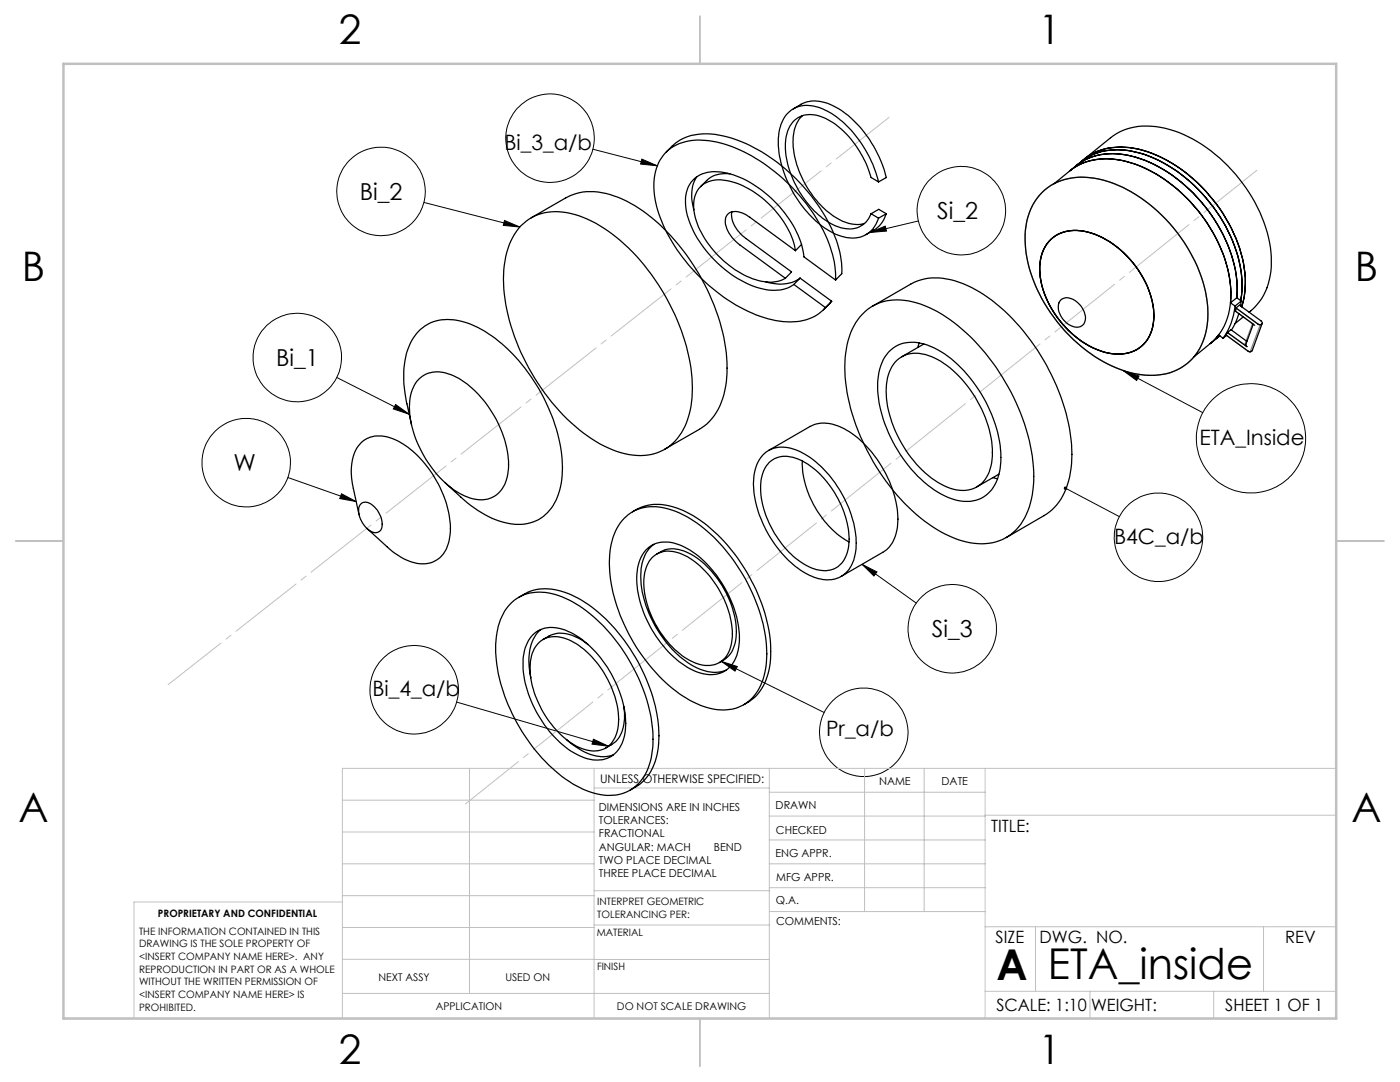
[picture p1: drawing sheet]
<svg xmlns="http://www.w3.org/2000/svg" width="279mm" height="216mm" viewBox="0 0 279 216" stroke-linecap="round" stroke-linejoin="round" font-family="sans-serif">
<g fill="none" stroke="#000" stroke-width=".2">
<path d="M118.3 29.8l12.9 3.3M128.1 31.8l3.1 1.3-3.4-.4zM84.6 40.4l19.2 4.9M100.7 44l3.1 1.3-3.4-.3zM173.6 46.4l3.1-1.3 .2 1zM183.3 44.1l-9.7 2.3M67.2 75.3l14.5 7.4M224.2 73.9l3.1 1.1-.5 .9zM224.2 73.9l15.8 8.4M57.5 95.3l13.6 4.8M68.2 98.5l2.9 1.6-3.3-.6zM79 80.7l2.7 2-3.2-1.1z"/>
<path d="M212.6 97.4l10.8 5.7M172 112.6l10.8 7.7M172 112.6l3 1.5-.6 .8zM144 132l20.5 10.2M144 132l3.1 1-.4 .9zM91.1 140.1l30.4 8.8M118.4 147.5l3.1 1.4-3.4-.4z"/>
<circle cx="76" cy="38.2" r="8.8"/>
<circle cx="109.8" cy="27.6" r="8.8"/>
<circle cx="191.9" cy="42" r="8.8"/>
<circle cx="59.3" cy="71.3" r="8.8"/>
<circle cx="49.2" cy="92.3" r="8.8"/>
<circle cx="249.7" cy="87.5" r="10.9"/>
<circle cx="231.2" cy="107.2" r="8.8"/>
<circle cx="82.7" cy="137.6" r="8.8"/>
<circle cx="190" cy="125.5" r="8.8"/>
<circle cx="172.4" cy="146.1" r="8.8"/>
</g>
<path d="M208.1 38.3a12.3 12.3 0 0 1 11.8-2.4 29.1 29.1 0 0 1 15.9 11.8 25.6 25.6 0 0 1 5.1 17.1 10.9 10.9 0 0 1-7.6 9.6 17.4 17.4 0 0 1-13-2.2 31.4 31.4 0 0 1-15.6-22.4 13.7 13.7 0 0 1 3.4-11.5zM209.6 47.9a7.9 7.9 0 0 1 8.4-1.3 19.1 19.1 0 0 1 12.3 16.2 7.3 7.3 0 0 1-4.6 7.5 11.7 11.7 0 0 1-10.2-2.5 18.7 18.7 0 0 1-8-14.3 7.9 7.9 0 0 1 2.1-5.6zM246.7 61.5l4.8 3.4-2.1 5.4-4.7-3.4 .3-.5 3.4 2.4 1.6-4.2-3.4-2.5z" fill="none" stroke="#808080" stroke-width=".25"/>
<path d="M250.8 34l-157.9 126.4" fill="none" stroke="#c0c0c0" stroke-width=".2" stroke-dasharray="15.2 1.3 1.3 1.3" stroke-dashoffset="1.7"/>
<path d="M177.4 23.4l-143.8 113.2" fill="none" stroke="#c0c0c0" stroke-width=".2" stroke-dasharray="15.2 1.3 1.3 1.3" stroke-dashoffset="1.8"/>
<g fill="none" stroke="#c0c0c0" stroke-width=".2">
<path d="M68.3 159.7h50.3M93.7 153.3v44.9M118.6 153.3v49.9M118.6 157.2h34.9M153.5 153.3v49.9M153.5 158.1h43.1M172.5 153.3v28.6M184.4 153.3v28.6M196.6 153.3v49.9M266.7 153.3h-198.4v49.9M68.3 178.7h50.3M68.3 172.4h50.3"/>
<path d="M68.3 166h50.3M68.3 180h-41.6v23.2M118.6 177.7h35M153.5 167.6h43.1M153.5 162.8h43.1M153.5 172.4h43.1M153.5 177.1h43.1M196.6 162.7h70.1M68.3 198.2h85.2M68.3 191.4l85.2 .1M68.3 185.1h50.3M118.6 184.6h35"/>
<path d="M153.6 181.9h43M196.6 197.8h70.1M196.6 184.9h70.1M206.7 184.9v12.9M217.5 197.8v5.4M242.2 197.8v5.4M252.2 184.9v12.9"/>
</g>
<path d="M139.7 3.2v9.5M3.1 107.9h9.6M266.7 107.9h9.5M139.7 203.2v9.6" fill="none" stroke="#c0c0c0" stroke-width=".25"/>
<path d="M12.7 12.7h254v190.5h-254z" fill="none" stroke="#c0c0c0" stroke-width=".5"/>
<g fill="#000">
<path d="M224.2 73.9l3.1 1.1-.5 .9z"/>
<path d="M68.2 98.5l2.9 1.6-3.3-.6zM79 80.7l2.7 2-3.2-1.1zM172 112.6l3 1.5-.6 .8zM144 132l3.1 1-.4 .9zM118.4 147.5l3.1 1.4-3.4-.4zM173.6 46.4l3.1-1.3 .2 1zM128.1 31.8l3.1 1.3-3.4-.4zM100.7 44l3.1 1.3-3.4-.3zM212.4 97.2l.2 .2-.3-.1a.34 .34 0 0 0 .4 .4 .34 .34 0 0 0 .2-.5 .34 .34 0 0 0-.5 0z"/>
</g>
<g fill="none" stroke="#000" stroke-width=".25">
<path d="M132.9 30.4l1.3-1.3a10 10 0 0 1 9.2-2.1 31.3 31.3 0 0 1 17.4 10.8 28.2 28.2 0 0 1 7.2 14.7v2.1l-1.2 1.3M139.1 35.3a7.9 7.9 0 0 0-.6 6.6M145.7 34.7a5.6 5.6 0 0 0-4.7 1.3l-1.2 1.3M158.3 21.7l1.5-.9a7.2 7.2 0 0 1 7.2 .7 22.6 22.6 0 0 1 9.6 12.8l.3 1.1-1.6 .9M160.1 23.1a7.6 7.6 0 0 0-1.7 6.7 19.4 19.4 0 0 0 9.4 14.2 6.7 6.7 0 0 0 4.7 .6M175.3 36.3a22.6 22.6 0 0 0-10.3-14.2 6.6 6.6 0 0 0-7.1-.1 7.7 7.7 0 0 0-2.6 6.6 22.3 22.3 0 0 0 11 17.9 6.9 6.9 0 0 0 6.8 .2 5.9 5.9 0 0 0 2.2-3.2M175.3 36.3l-1.5-.9a19.4 19.4 0 0 0-8.8-11.6 5.4 5.4 0 0 0-6.7 .4 8.5 8.5 0 0 0-1.3 7.5 19.7 19.7 0 0 0 8.8 12.9 6.1 6.1 0 0 0 6.3 .3 5 5 0 0 0 1.7-2.2M207.9 38.5a11.9 11.9 0 0 1 11.4-2.8 28.7 28.7 0 0 1 16.3 11.6 26.3 26.3 0 0 1 5.4 16.7 11.2 11.2 0 0 1-7.5 10.4 17.4 17.4 0 0 1-13.2-2.2 31.9 31.9 0 0 1-15.5-21.6 14.2 14.2 0 0 1 2.6-11.5zM213.6 34a12.7 12.7 0 0 1 12.1-1.5 30.5 30.5 0 0 1 17.8 16.8 19.7 19.7 0 0 1 1.2 15l-1.2 2.1-.9 1.2-1.1 .9M213.6 34a12.6 12.6 0 0 1 11.6-1.7 30.2 30.2 0 0 1 18.1 16.5 22.9 22.9 0 0 1 2.3 11.6M213.6 34l-3.3 2.7M214.8 33a12.7 12.7 0 0 1 11.7-1.7 30 30 0 0 1 17 14.5 24.5 24.5 0 0 1 3.3 13.6"/>
<path d="M214.8 33a12.2 12.2 0 0 1 10.8-1.9 28.5 28.5 0 0 1 16.2 11.9 25.7 25.7 0 0 1 5 16.4M214.8 33l-1.2 1M215.8 32.2a12.2 12.2 0 0 1 10.8-1.9 28.2 28.2 0 0 1 16.2 11.9 25.8 25.8 0 0 1 5 16.6l-.2 1.2M215.8 32.2l-1 .8M216.4 31.7a12.3 12.3 0 0 1 10.9-1.9 30 30 0 0 1 18.4 15.7 21.7 21.7 0 0 1 2.2 15.3l-.1 .4M216.4 31.7l5.3-4.2a12.6 12.6 0 0 1 11.7-1.7 29.3 29.3 0 0 1 15.9 12.6 24.4 24.4 0 0 1 4.2 16.5 11.1 11.1 0 0 1-4.2 7.4M216.4 31.7l-.6 .5M104 45a10.3 10.3 0 0 1 10.8-2.2 30.3 30.3 0 0 1 14.4 11 41.5 41.5 0 0 1 8.9 22.7 15.9 15.9 0 0 1-3.4 11.6 10 10 0 0 1-10 2.4 27.7 27.7 0 0 1-13.8-9.4 41.8 41.8 0 0 1-10.4-24.4 15.9 15.9 0 0 1 3.5-11.7zM106 43.5l6.9-4a11.2 11.2 0 0 1 9.6-.4 30.7 30.7 0 0 1 13.7 10.7 41.5 41.5 0 0 1 8.9 22.7 16 16 0 0 1-3 11l-1 1.1-1.5 1.1-7 3.9M146 42.3a5.9 5.9 0 0 0 2.9 5.3l9.1 6.7-1.3 1.2M158.4 56.8l6.3 4.6M158.7 50l-9.1-6.6a3.9 3.9 0 0 0-4.2-.8 2.84 2.84 0 0 0-.1 3.6 7.9 7.9 0 0 0 2.3 2.7l9.1 6.6"/>
<path d="M158.7 50a18.4 18.4 0 0 0-7.9-11.5 12.5 12.5 0 0 0-8.5-2.5 4.7 4.7 0 0 0-3.9 5.3 16.9 16.9 0 0 0 6 10.7 15 15 0 0 0 9.7 4.3l1.4-.2 1.2-.6M159.7 55.5a7.8 7.8 0 0 1-6.8 .8M159.7 55.5l6.3 4.6M159.7 55.5l-1.3 1.3M159.9 48.8l-1.2 1.2M166.8 55.9a23.4 23.4 0 0 0-4.8-13.8 35.3 35.3 0 0 0-17.5-13.4 12.7 12.7 0 0 0-10 .5 8.6 8.6 0 0 0-4 8.2 26 26 0 0 0 6.3 14.7 33.4 33.4 0 0 0 16.4 11.5 12.7 12.7 0 0 0 9.8-.7l1.7-1.5M166.8 55.9l-6.4-4.6a20 20 0 0 0-7.7-12.8 16.6 16.6 0 0 0-10.5-4.2 5.5 5.5 0 0 0-5.4 6.3 18.6 18.6 0 0 0 6.2 11.7 18.6 18.6 0 0 0 11.1 5.6 6.5 6.5 0 0 0 4.3-1.1M173.8 42.7l1.5 .8M173.8 42.7l1.6-.9 1.5 .9M176.9 42.7a5.6 5.6 0 0 1-2.6 3.2l-1.5 .9M176.9 42.7l-1.6 .8M209.7 47.8a7.8 7.8 0 0 1 8.1-1.3 19 19 0 0 1 12.5 16.6 7 7 0 0 1-5.1 7.3 12 12 0 0 1-9.9-2.7 18.5 18.5 0 0 1-7.8-14.6 7.9 7.9 0 0 1 2.2-5.3z"/>
<path d="M209.7 47.8a8.3 8.3 0 0 1 8.9-1 19.4 19.4 0 0 1 11.6 14.9 8.1 8.1 0 0 1-2.8 7.7 8.8 8.8 0 0 1-8.6 .3 19.3 19.3 0 0 1-11.3-15.2 8.4 8.4 0 0 1 2.2-6.7zM211.8 59.7a2.88 2.88 0 0 1 3.7 1.1 3.1 3.1 0 0 1 .6 4.1 2.88 2.88 0 0 1-3.9-1.1 3.2 3.2 0 0 1-.6-3.9zM246.8 59.4l.9 .7M246.8 59.4l-1.2 1M83.5 75.7a5.7 5.7 0 0 1 6.5-.9 19.6 19.6 0 0 1 9.7 10.2 16 16 0 0 1 1.4 10.6 5.4 5.4 0 0 1-7.8 3.6 19 19 0 0 1-9.4-9.6 15.7 15.7 0 0 1-1.6-11.8l.6-1.4zM166 60.1l-1.7 1.7M166 60.1l-1.3 1.3M172.1 62.7a9.9 9.9 0 0 1 10-2.5 25.5 25.5 0 0 1 11.5 6.9 42.7 42.7 0 0 1 12.7 27 16.5 16.5 0 0 1-3 11.1 9.9 9.9 0 0 1-10.5 2.9 27.2 27.2 0 0 1-13-8.5 43.3 43.3 0 0 1-11.1-24.4 17 17 0 0 1 2.9-12zM174.1 61.1l7.7-4.4a11.2 11.2 0 0 1 9.5-.4 30.3 30.3 0 0 1 13.7 10.7 41.5 41.5 0 0 1 8.9 22.7 16.3 16.3 0 0 1-3 11.1l-1 1-1.1 .8-8 4.7M177.3 70.2a7 7 0 0 1 7.8-1.3 23.1 23.1 0 0 1 11.2 10.5 22.5 22.5 0 0 1 3.2 14.8 6.7 6.7 0 0 1-9 5.5 21.7 21.7 0 0 1-11.4-9.9 24.6 24.6 0 0 1-3.9-14.2 9.4 9.4 0 0 1 2.1-5.4zM178.6 72.2a6.1 6.1 0 0 1 7.3-1 21.4 21.4 0 0 1 10.4 11.2 16.4 16.4 0 0 1 1.1 11.8 5.7 5.7 0 0 1-7.7 3.2 20.4 20.4 0 0 1-10.7-10.7 17.5 17.5 0 0 1-1.7-11.9l.7-1.7zM183.4 68.4l-.2 .9"/>
<path d="M184.4 68.7l-4.4 2.5M241.5 68.5l-3.2 2.7M242.8 67.6l-1.3 .9M243.4 67l-.6 .6M244.1 67.5l-.9-.6-1.7 1.6M244.8 66.9l-.7 .6M245 66.4l.7-.6 3.1 2.3M245.6 60.4l.9 .7M246.5 61.1a12.9 12.9 0 0 1-2.4 6.4M246.7 61.5l.7-.6 4.3 3.2a.43 .43 0 0 1 .1 .6 .43 .43 0 0 1-.6 0zM246.7 61.5l-.1 .6 3.8 2.8M247.2 62.5l-.6 1.8-.9 1.6"/>
<path d="M247.3 62.6l-.1 .1M247.7 60.1l-.1 1M247.7 60.1l-1.2 1M248.1 63.2l-1.6 1.4M250.1 64.7l-1.5 4.1 .2 .4-3.8-2.8M251.9 64.6l-2 5.4-.2 .1-.7-.1-4.3-3.1 .3-.5M82.1 84.7l-.9-4.1a19 19 0 0 1 .6-11.9 8.1 8.1 0 0 1 9.4-4.8 21.3 21.3 0 0 1 11 6.7 35.9 35.9 0 0 1 10 21.9 13.2 13.2 0 0 1-2.9 9.8 8.7 8.7 0 0 1-9.1 1.8 21.9 21.9 0 0 1-8.3-4.9l-3.1-2.9M152.3 90.7a6 6 0 0 1 6.9-.8 21.5 21.5 0 0 1 10.8 13.4 12.9 12.9 0 0 1-.1 9.6 5.5 5.5 0 0 1-7 2.4 19.1 19.1 0 0 1-10.3-10.1 16.6 16.6 0 0 1-1.7-12l.5-1.2zM153.4 89.9l8.3-4.8a7.3 7.3 0 0 1 7.2 .7 22.5 22.5 0 0 1 10.3 18.3 7 7 0 0 1-3 6.1l-8.3 4.8M153.5 92.3a5.2 5.2 0 0 1 6.1-.6 18.8 18.8 0 0 1 9.2 11.6 10.6 10.6 0 0 1-.6 8.7 4.9 4.9 0 0 1-6.1 1.4 18.5 18.5 0 0 1-9.8-12.4 10 10 0 0 1 .7-8.1zM160.1 92a19.2 19.2 0 0 0 9.3 16.1M198.2 95.3l.9 .2"/>
<path d="M199.4 94.6l-4.5 2.6M71.6 102.7l-1.1-5.2a10.8 10.8 0 0 1 .9-8.3 5.5 5.5 0 0 1 7-1.7 20 20 0 0 1 9.9 10.8 15.5 15.5 0 0 1 1.1 10.4 5.4 5.4 0 0 1-7.6 3.3l-1.3-.5-2.1-1.4-5.1-4.6M72 100.6a1.83 1.83 0 0 1 2.6 .4 4.3 4.3 0 0 1 1.4 4.8 1.75 1.75 0 0 1-2.7-.2 4.7 4.7 0 0 1-1.5-4.7zM103.5 119.2a9.9 9.9 0 0 1 9.9-.8 29.6 29.6 0 0 1 13.4 12.7 30.7 30.7 0 0 1 4.6 18.1 10 10 0 0 1-5.7 8.5M124.5 103.5a8.5 8.5 0 0 1 9-1.9 25.5 25.5 0 0 1 12.7 9.9 34.2 34.2 0 0 1 6.8 19 11.8 11.8 0 0 1-3.7 9.6 9.5 9.5 0 0 1-9.6 .6 28.6 28.6 0 0 1-12.3-11 32 32 0 0 1-5.7-19 11.7 11.7 0 0 1 2.8-7.2zM126.2 102.1a9.6 9.6 0 0 1 9.5-.5 28.6 28.6 0 0 1 12.4 11 31.5 31.5 0 0 1 5.7 19 10.3 10.3 0 0 1-4.6 8.6l-.8 .4M129 109.6a5.8 5.8 0 0 1 6.5-.9 20.2 20.2 0 0 1 10.3 10.9 16.5 16.5 0 0 1 1.2 11.2 5.4 5.4 0 0 1-7.1 3.5 17.8 17.8 0 0 1-9.4-8 19.7 19.7 0 0 1-3.3-13 7.1 7.1 0 0 1 1.8-3.7zM130.1 111.3a5.1 5.1 0 0 1 6-.7 18.7 18.7 0 0 1 9.5 12.1 10.2 10.2 0 0 1-.6 8.3 5.2 5.2 0 0 1-6.8 1 18 18 0 0 1-8.4-9.6 12.9 12.9 0 0 1-.7-9.5zM130.5 108.6a7.7 7.7 0 0 0-2.6 6.7 22.5 22.5 0 0 0 10.6 17.7 7.5 7.5 0 0 0 6.5 .7M131.1 110.6a5.7 5.7 0 0 1 6.4-.2 19 19 0 0 1 9.4 16.2 5.8 5.8 0 0 1-3.3 5.6M101.8 120.5a8.5 8.5 0 0 1 9-1.9 25.9 25.9 0 0 1 12.7 10 33.3 33.3 0 0 1 6.8 19.7 11.3 11.3 0 0 1-3.8 8.8 9.5 9.5 0 0 1-9.4 .7 28.6 28.6 0 0 1-12.4-11.1 33 33 0 0 1-5.8-18.1 12.4 12.4 0 0 1 2.9-8.1zM106.3 126.7a6 6 0 0 1 7-.7 20.7 20.7 0 0 1 10.1 11.3 15.1 15.1 0 0 1 .7 11 5.5 5.5 0 0 1-7.4 2.9 19.1 19.1 0 0 1-9.7-9.2 18.1 18.1 0 0 1-2.3-12.2l.7-2z"/>
<path d="M107.4 128.4a5.2 5.2 0 0 1 6.1-.8 18.8 18.8 0 0 1 9.4 12.1 9.6 9.6 0 0 1-.9 8.6 5 5 0 0 1-6 1 18.4 18.4 0 0 1-9.6-11.8 11.3 11.3 0 0 1 .2-8zM108 125.6a7.8 7.8 0 0 0-2.4 6.6l.3 3.1M108.4 127.6l1.1-.7a6.3 6.3 0 0 1 6.2 .6l1.7 1.1M113 147.6a11.1 11.1 0 0 0 8 3.4l1.4-.4M124.5 140.9a8.4 8.4 0 0 1-1.6 7.1l-2 1.3"/>
</g>
<g font-size="8.5">
<text x="198.9" y="195.5">A</text>
<text x="209.1" y="195.4">ETA_inside</text>
</g>
<g font-size="8.1">
<text x="67.6" y="8.9">2</text>
<text x="207.3" y="8.9">1</text>
<text x="4.4" y="56.1">B</text>
<text x="270.4" y="56.1">B</text>
<text x="3.7" y="164.1">A</text>
<text x="269.7" y="164.1">A</text>
<text x="67.6" y="212.4">2</text>
<text x="207.3" y="212.4">1</text>
</g>
<g font-size="4.7">
<text x="71.8" y="39.9">Bi_2</text>
<text x="187" y="43.7">Si_2</text>
<text x="55.1" y="73">Bi_1</text>
<text x="46.6" y="94">W</text>
<text x="186" y="127.1">Si_3</text>
</g>
<g font-size="4.2">
<text x="100.7" y="29.9">Bi_3_a/b</text>
<text x="239.4" y="88.8">ETA_Inside</text>
<text x="222.3" y="108.5">B4C_a/b</text>
<text x="74.3" y="139">Bi_4_a/b</text>
<text x="164.9" y="146.9">Pr_a/b</text>
</g>
<g font-size="3.4">
<text x="197.8" y="166">TITLE:</text>
<text x="198.7" y="188.1">SIZE</text>
<text x="207.5" y="188.1">DWG. NO.</text>
<text x="256.5" y="188.2">REV</text>
<text x="198.8" y="201.7">SCALE: 1:10</text>
<text x="217.7" y="201.8">WEIGHT:</text>
<text x="244.5" y="201.7">SHEET 1 OF 1</text>
</g>
<text font-size="2.4" x="119.8" y="156.2">UNLESS OTHERWISE SPECIFIED:</text>
<g font-size="2.2">
<text x="119.5" y="161.8">DIMENSIONS ARE IN INCHES</text>
<text x="154.8" y="161.4">DRAWN</text>
<text x="175.4" y="156.6">NAME</text>
<text x="187.9" y="156.7">DATE</text>
<text x="119.5" y="164.4">TOLERANCES:</text>
<text x="119.5" y="167.1">FRACTIONAL</text>
<text x="154.9" y="166.3">CHECKED</text>
<text x="119.5" y="169.7">ANGULAR: MACH</text>
<text x="119.5" y="172.4">TWO PLACE DECIMAL</text>
<text x="142.5" y="169.7">BEND</text>
<text x="154.8" y="171">ENG APPR.</text>
<text x="119.5" y="175">THREE PLACE DECIMAL</text>
<text x="154.9" y="175.7">MFG APPR.</text>
<text x="154.9" y="180.4">Q.A.</text>
<text x="154.9" y="184.6">COMMENTS:</text>
</g>
<g font-size="2.1">
<text x="75.5" y="195.7">NEXT ASSY</text>
<text x="100.9" y="195.7">USED ON</text>
<text x="86.9" y="201.5">APPLICATION</text>
<text x="123.1" y="201.6">DO NOT SCALE DRAWING</text>
</g>
<g font-size="2">
<text x="31.5" y="182.9">PROPRIETARY AND CONFIDENTIAL</text>
<text x="119.2" y="180.6">INTERPRET GEOMETRIC</text>
<text x="119.2" y="183.1">TOLERANCING PER:</text>
<text x="27.8" y="186.5">THE INFORMATION CONTAINED IN THIS</text>
<text x="27.8" y="189">DRAWING IS THE SOLE PROPERTY OF</text>
<text x="27.8" y="191.6">&lt;INSERT COMPANY NAME HERE&gt;. ANY</text>
<text x="119.1" y="186.7">MATERIAL</text>
<text x="27.8" y="194.1">REPRODUCTION IN PART OR AS A WHOLE</text>
<text x="27.8" y="196.6">WITHOUT THE WRITTEN PERMISSION OF</text>
<text x="119.1" y="193.5">FINISH</text>
<text x="27.8" y="199.1">&lt;INSERT COMPANY NAME HERE&gt; IS</text>
<text x="27.8" y="201.7">PROHIBITED.</text>
</g>
</svg>
